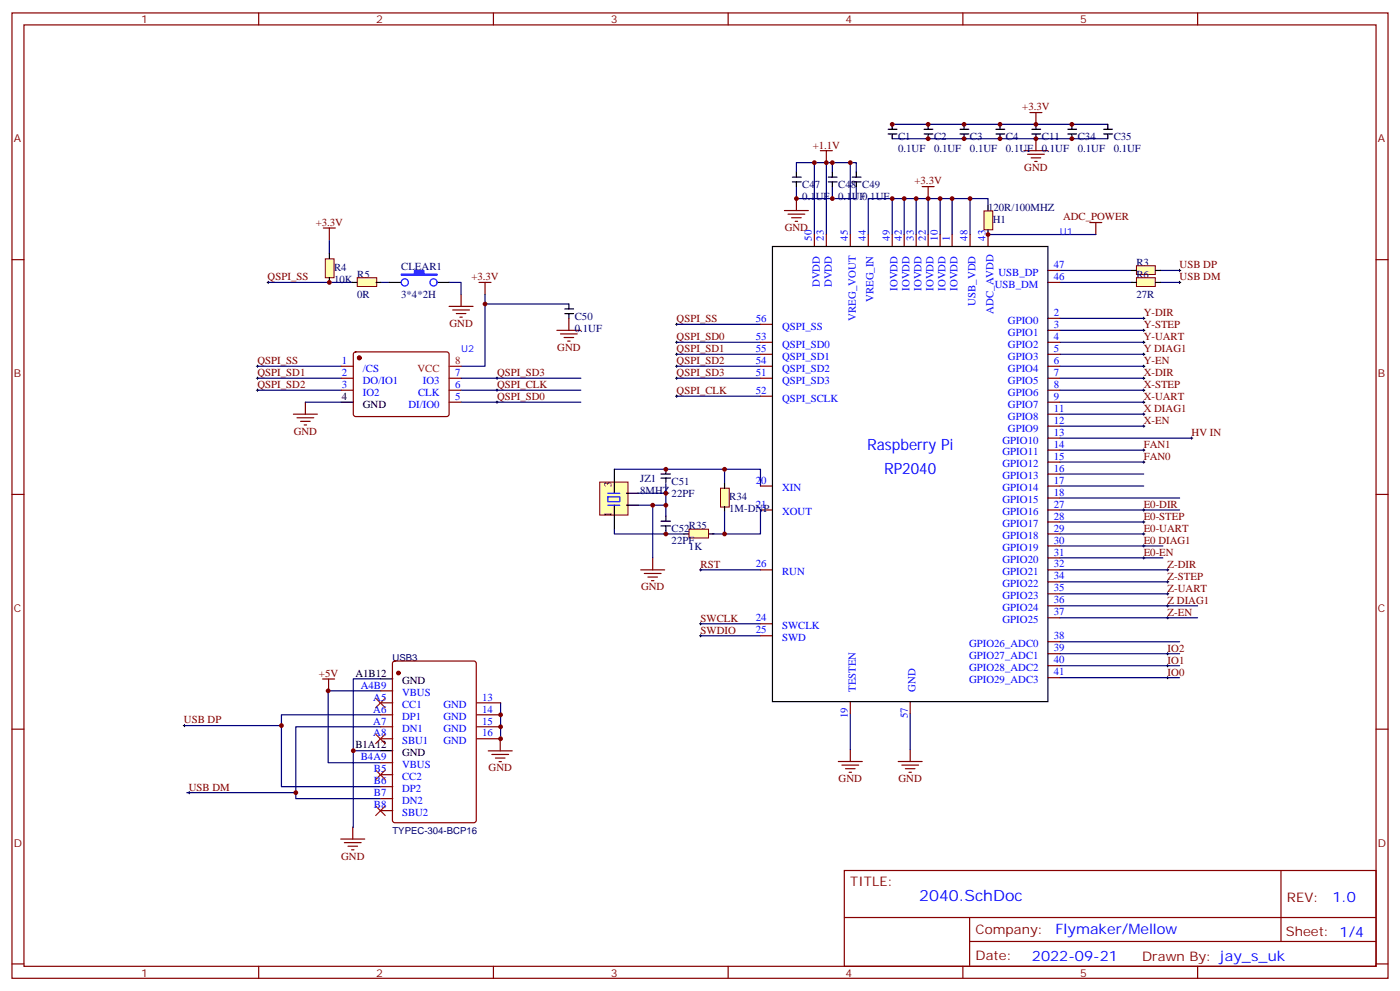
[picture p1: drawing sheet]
<svg xmlns="http://www.w3.org/2000/svg" width="412mm" height="292mm" viewBox="0 0 412 292" stroke-linecap="round" stroke-linejoin="round" font-family="sans-serif">
<g fill="none" stroke="#000" stroke-width=".29">
<path d="M347.1 79.7h.7M347.5 79.3v.7M78.7 83.2h.7M79 82.8v.7M199 95.5h.7M199.3 95.2v.7M336.5 93.8h.8M336.5 97.3h.8M336.9 93.4v.7M336.9 96.9v.7M347.1 83.2h.7M347.5 82.8v.7"/>
<path d="M75.5 107.9h.7M75.5 111.4h.7M75.5 114.9h.7M75.8 107.5v.7M75.8 111.1v.7M75.8 114.6v.7M146 111.4h.8M146 118.5h.8M146 114.9h.8M146.4 111.1v.7M146.4 114.6v.7M146.4 118.1v.7"/>
<path d="M199 100.8h.7M199 104.4h.7M199 107.9h.7M199 111.4h.7M199 116.7h.7M199.3 100.5v.7M199.3 104v.7M199.3 107.5v.7M199.3 111.1v.7M199.3 116.3v.8M336.5 100.8h.8M336.5 104.4h.8"/>
<path d="M336.5 107.9h.8M336.5 111.4h.8M336.5 118.5h.8M336.5 114.9h.8M336.9 100.5v.7M336.9 104v.7M336.9 107.5v.7M336.9 111.1v.7M336.9 114.6v.7M336.9 118.1v.7M336.5 122h.8M336.5 125.5h.8"/>
<path d="M336.5 132.6h.8M336.5 136.1h.8M336.9 121.6v.7M336.9 125.2v.7M336.9 132.2v.7M336.9 135.7v.8M350.7 129h.7M351 128.7v.7M336.5 157.3h.8M336.5 150.2h.8M336.5 153.7h.8M336.9 149.9v.7"/>
<path d="M336.9 153.4v.7M336.9 156.9v.7M206 167.9h.7M206.4 167.5v.7M336.5 160.8h.8M336.5 164.3h.8M336.9 160.4v.7M336.9 164v.7M343.6 167.9h.7M343.6 178.4h.7M343.6 174.9h.7M343.6 171.4h.7"/>
<path d="M344 167.5v.7M344 171v.7M344 174.6v.7M344 178.1v.7M206 183.7h.7M206 187.3h.7M206.4 183.4v.7M206.4 186.9v.7M343.6 182h.7M343.6 192.5h.7M343.6 196.1h.7M343.6 199.6h.7"/>
<path d="M344 181.6v.7M344 192.2v.7M344 195.7v.7M344 199.2v.8M54 213.7h.7M54.3 213.4v.7M55.4 233.5h.7M55.7 233.1v.7"/>
</g>
<g fill="none" stroke="#800000" stroke-width=".35">
<path d="M303.4 33.2h3.5M305.2 33.2v3.5M234.6 58.5v3.5M241.7 44.4h3.5M243.4 44.4v3.5M271.6 55h3.6M273.4 55v3.5M301.6 44.4h7.1M302.7 45.4h4.9M303.7 46.5h2.9M304.8 47.6h.7M305.2 40.9v3.5"/>
<path d="M95.2 67.2h3.6M97 67.2v3.5M231.1 62h7M232.1 63.1h5M233.2 64.1h2.8M234.2 65.2h.7M321 65.5h3.6M322.8 65.5v3.6M132.3 90.2h7M133.3 91.3h5M134.4 92.4h2.8M135.5 93.4h.7"/>
<path d="M135.8 86.7v3.5M141.1 83.2h3.5M142.9 83.2v3.5M164 97.3h7.1M165.1 98.4h4.9M166.2 99.4h2.8M167.6 93.8v3.5M90 118.5v3.5M167.2 100.5h.7M86.4 122h7.1M87.5 123h4.9M88.5 124.1h2.9"/>
<path d="M89.6 125.2h.7M188.7 167.9h7.1M189.8 168.9h4.9M190.9 170h2.8M191.9 171h.7M192.3 164.3v3.6M95 200h3.6M96.8 200v3.5M147.3 217.6v3.6M143.8 221.2h7.1M144.9 222.2h4.9M145.9 223.3h2.9"/>
<path d="M147 224.3h.7M246.9 224.3h7.1M248 225.4h4.9M249.1 226.4h2.8M250.1 227.5h.7M250.5 220.8v3.5M264.6 224.3h7M265.6 225.4h5M266.7 226.4h2.8M267.8 227.5h.7M268.1 220.8v3.5M100.4 247.1h7"/>
<path d="M101.4 248.2h5M102.5 249.2h2.8M103.6 250.3h.7M103.9 243.6v3.5"/>
</g>
<g fill="none" stroke="#000080" stroke-width=".35">
<path d="M326.3 36.6h-63.5v.7M234.6 55v3.5h17.6v-3.5M239.9 47.9h-5.3v2.8M243.4 47.9h-3.5v21.2M243.4 47.9h8.8v2.8M243.4 47.9v21.2M245.2 47.9v2.8M245.2 55v3.5M250.5 47.9v21.2M262.8 58.5h-7v10.6M262.8 40.9h63.5M266.3 58.5v10.6"/>
<path d="M269.9 58.5v10.6M273.4 58.5v10.6M276.9 58.5v10.6M280.5 58.5h5.3v10.6M285.8 58.5h5.2v2.1M97 70.8v3.9M262.8 69.1v-10.6h17.7v10.6M291 69.1h31.8M312.2 79.7h21.2M341.8 79.7h5.7M79 83.2h24.7M112.2 83.2h2.5"/>
<path d="M132.3 83.2h3.5v3.5M142.9 86.7v2.8M167.6 89.5h-24.7v18.4h-7.1M199.3 95.5h24.7M312.2 83.2h21.2M312.2 93.8h24.7M312.2 97.3h24.7M341.8 83.2h5.7M75.8 107.9h24.7M75.8 111.4h24.7M75.8 114.9h24.7M90 118.5h10.5"/>
<path d="M135.8 111.4h35.3M135.8 114.9h35.3M135.8 118.5h35.3M199.3 100.8h24.7M199.3 104.4h24.7M199.3 107.9h24.7M199.3 111.4h24.7M199.3 116.7h24.7M312.2 100.8h24.7M312.2 104.4h24.7M312.2 107.9h24.7M312.2 111.4h24.7"/>
<path d="M312.2 114.9h24.7M312.2 118.5h24.7M181 138.2h43v5M213.4 138.2v4.3M312.2 122h24.7M312.2 125.5h24.7M312.2 129h38.8M312.2 132.6h24.7M312.2 136.1h24.7M312.2 139.6h24.7M181 155.9v1.4h15.1v-1.1M188 148.8h8.1v3.2"/>
<path d="M192.3 148.8v15.5M196.1 142.5v2.8h-8.1M196.1 145.3v3.5M196.1 157.3h5.3M209.9 157.3h3.5M224 150.2v7.1h-10.6v-6.7M312.2 157.3h24.7M312.2 143.2h24.7M312.2 146.7h35.3M312.2 150.2h35.3M312.2 153.7h24.7M206.4 167.9h17.6"/>
<path d="M312.2 174.9h31.8M312.2 178.4h40.6M312.2 160.8h30.3M312.2 164.3h30.3M312.2 167.9h31.8M312.2 171.4h31.8M112.2 200h-8.1v21.1h8.1M206.4 183.7h17.6M206.4 187.3h17.6M312.2 182h40.6M312.2 189h35.3M312.2 192.5h35.3"/>
<path d="M312.2 196.1h35.3M312.2 199.6h35.3M54.3 213.7h28.6M112.2 203.5h-15.5v21.1h15.5M112.2 210.5h-29.3v21.2h29.3M112.2 214.1h-25.1v21.1h25.1M147.5 207v10.6M250.5 210.2v10.6M268.1 210.2v10.6M55 233.5h32.1M104.1 221.1v22.6"/>
</g>
<path d="M110.7 205.6l2.8 2.9M110.7 216.2l2.8 2.8M113.5 205.6l-2.8 2.9M113.5 216.2l-2.8 2.8M110.7 226.8l2.8 2.8M110.7 237.4l2.8 2.8M113.5 226.8l-2.8 2.8M113.5 237.4l-2.8 2.8" fill="none" stroke="#f00" stroke-width=".35"/>
<g fill="none" stroke="#870000" stroke-width=".35">
<path d="M239.9 69.1v3.5M243.4 69.1v3.5M250.5 69.1v3.5M255.8 69.1v3.5M262.8 69.1v3.5M266.3 69.1v3.5M269.9 69.1v3.5M273.4 69.1v3.5M276.9 69.1v3.5M280.5 69.1v3.5M285.8 69.1v3.5M291 69.1v3.5"/>
<path d="M308.7 79.7h3.5M224 95.5h3.5M308.7 83.2h3.5M308.7 97.3h3.5M308.7 93.8h3.5M224 111.4h3.5M224 107.9h3.5M224 104.4h3.5M224 100.8h3.5M224 116.7h3.5M308.7 118.5h3.5M308.7 114.9h3.5"/>
<path d="M308.7 111.4h3.5M308.7 107.9h3.5M308.7 104.4h3.5M308.7 100.8h3.5M308.7 139.6h3.5M308.7 136.1h3.5M308.7 132.6h3.5M308.7 129h3.5M308.7 125.5h3.5M308.7 122h3.5M224 150.2h3.5M224 143.2h3.5"/>
<path d="M308.7 157.3h3.5M308.7 153.7h3.5M308.7 150.2h3.5M308.7 143.2h3.5M308.7 146.7h3.5M224 167.9h3.5M308.7 178.4h3.5M308.7 174.9h3.5M308.7 171.4h3.5M308.7 167.9h3.5M308.7 164.3h3.5M308.7 160.8h3.5"/>
<path d="M224 187.3h3.5M224 183.7h3.5M308.7 199.6h3.5M308.7 196.1h3.5M308.7 192.5h3.5M308.7 189h3.5M308.7 182h3.5M250.5 206.7v3.5M268.1 206.7v3.5"/>
</g>
<path d="M227.5 72.6h81.2v134.1h-81.2z" fill="none" stroke="#000" stroke-width=".35"/>
<path d="M176.7 142h8.3v9.7h-8.3z" fill="#ffffb0" stroke="#800000" stroke-width=".29"/>
<g fill="none" stroke="#000" stroke-width=".35">
<path d="M261.6 39.5h2.6M261.6 38.1h2.6M262.8 36.6v1.4M262.8 39.5v1.4M272.2 39.5h2.6M272.2 38.1h2.6M273.4 36.6v1.4M273.4 39.5v1.4M282.8 39.5h2.6M282.8 38.1h2.6M284 36.6v1.4M284 39.5v1.4"/>
<path d="M293.4 39.5h2.6M293.4 38.1h2.6M294.6 36.6v1.4M294.6 39.5v1.4M304 39.5h2.5M304 38.1h2.5M305.2 36.6v1.4M305.2 39.5v1.4M314.5 39.5h2.6M314.5 38.1h2.6M315.7 36.6v1.4M315.7 39.5v1.4"/>
<path d="M325.1 39.5h2.6M325.1 38.1h2.6M326.3 36.6v1.4M326.3 39.5v1.4M233.4 53.6h2.6M233.4 52.2h2.6M234.6 50.7v1.4M234.6 53.6v1.4M244 53.6h2.6M244 52.2h2.6M245.2 50.7v1.4M245.2 53.6v1.4"/>
<path d="M251 53.6h2.6M251 52.2h2.6M252.2 50.7v1.4M252.2 53.6v1.4M166.4 92.4h2.6M166.4 91h2.6M167.6 89.5v1.4M167.6 92.4v1.4M181 138.2v7.1M181 148.8v7.1M184.5 148.8h3.5M184.5 145.3h3.5"/>
</g>
<path d="M179.1 146.4h3.5v1.4h-3.5zM179.1 148.8h3.5M179.1 145.3h3.5" fill="none" stroke="#00f" stroke-width=".35"/>
<path d="M95.8 76.2h2.6v5.6h-2.6z" fill="#ffffb0" stroke="#800000" stroke-width=".29"/>
<path d="M97 74.7v1.4M97 81.8v1.4" fill="none" stroke="#000" stroke-width=".35"/>
<path d="M105.2 81.8h5.8v2.6h-5.8z" fill="#ffffb0" stroke="#800000" stroke-width=".29"/>
<path d="M103.7 83.2h1.4M110.8 83.2h1.4" fill="none" stroke="#000" stroke-width=".35"/>
<path d="M203 155.9h5.7v2.6h-5.7z" fill="#ffffb0" stroke="#800000" stroke-width=".29"/>
<path d="M201.4 157.3h1.4M208.9 157.3h1.4" fill="none" stroke="#000" stroke-width=".35"/>
<path d="M212.2 143.8h2.6v5.6h-2.6z" fill="#ffffb0" stroke="#800000" stroke-width=".29"/>
<path d="M194.7 139.6h2.8M196.1 138.2v1.4M194.7 154.9h2.8M194.7 153.5h2.8M194.7 140.8h2.8M196.1 140.7v1.4M196.1 152v1.4M196.1 154.8v1.4M213.4 142.5v1.3M213.4 149.2v1.4" fill="none" stroke="#000" stroke-width=".35"/>
<path d="M289.9 62.1h2.5v5.6h-2.5z" fill="#ffffb0" stroke="#800000" stroke-width=".29"/>
<path d="M291 60.6v1.4M291 67.7v1.4M100.5 118.5h3.6" fill="none" stroke="#000" stroke-width=".35"/>
<circle cx="105.8" cy="105.4" r=".53" fill="#870000" stroke="#870000" stroke-width=".35"/>
<path d="M100.5 107.9h3.6M100.5 111.4h3.6M100.5 114.9h3.6M104.3 103.9l.5-.3 27.1 .1 .4 .7-.1 17.9-.6 .4-27.1-.1-.4-.6v-17.6zM132.3 111.4h3.5M132.3 114.9h3.5M132.3 118.5h3.5" fill="none" stroke="#870000" stroke-width=".35"/>
<path d="M132.3 107.9h3.5" fill="none" stroke="#f00" stroke-width=".35"/>
<path d="M334.8 78.3h5.5v2.5h-5.5z" fill="#ffffb0" stroke="#800000" stroke-width=".29"/>
<path d="M333.4 79.7h1.4M340.5 79.7h1.3" fill="none" stroke="#000" stroke-width=".35"/>
<path d="M334.8 81.8h5.5v2.6h-5.5z" fill="#ffffb0" stroke="#800000" stroke-width=".29"/>
<path d="M114.7 83.2h3.5M128.8 83.2h3.5M333.4 83.2h1.4M340.5 83.2h1.3M112.2 200h3.5M112.2 221.1h3.5" fill="none" stroke="#000" stroke-width=".35"/>
<path d="M118.2 80.7h3.9v-1h2.8v1h3.9v.4h-10.6z" fill="#00f" stroke="#00f" stroke-width=".29"/>
<g fill="none" stroke="#00f" stroke-width=".35">
<circle cx="119.2" cy="83.2" r="1.06"/>
<circle cx="127.7" cy="83.2" r="1.06"/>
</g>
<g fill="none" stroke="#870000" stroke-width=".35">
<path d="M3.5 3.8h405.4v284.3h-405.4zM7.1 7.3h398.2v277.3h-398.2zM76.2 3.8v3.5M145.3 3.8v3.5M214.5 3.8v3.5M283.6 3.8v3.5M352.8 3.8v3.5M3.5 76.5h3.6M405.3 76.5h3.6M3.5 145.6h3.6M405.3 145.6h3.6M115.8 194.9l.5-.2h23.3l.6 .4 .1 46.5-.5 .7h-23.5l-.6-.4-.1-46.5z"/>
<path d="M3.5 214.8h3.6M112.2 217.6h3.5M112.2 214.1h3.5M112.2 210.5h3.5M112.2 207h3.5M112.2 203.5h3.5M140.4 217.6h7.1M140.4 214.1h7.1M140.4 210.5h7.1M140.4 207h7.1M405.3 214.8h3.6M112.2 238.8h3.5"/>
<path d="M112.2 235.2h3.5M112.2 231.7h3.5M112.2 228.2h3.5M112.2 224.6h3.5M248.7 256.4h156.6v28.2h-156.6zM377.3 256.4v20.9M248.7 270.2h156.5M285.6 277.3h119.6M285.6 270.2v14.2M3.5 283.9h3.6M76.2 284.6v3.5M145.3 284.6v3.5"/>
<path d="M214.5 284.6v3.5M283.6 284.6v3.5M352.8 284.6v3.5M405.3 283.9h3.6"/>
</g>
<circle cx="117.4" cy="198.2" r=".53" fill="#870000" stroke="#870000" stroke-width=".35"/>
<g fill="#800000">
<circle cx="82.9" cy="213.7" r=".71"/>
<circle cx="87.1" cy="233.5" r=".71"/>
<circle cx="96.7" cy="203.5" r=".71"/>
<circle cx="97" cy="83.2" r=".71"/>
<circle cx="104.1" cy="221.1" r=".71"/>
<circle cx="142.9" cy="89.5" r=".71"/>
<circle cx="147.5" cy="217.6" r=".71"/>
<circle cx="147.5" cy="214.1" r=".71"/>
<circle cx="147.5" cy="210.5" r=".71"/>
<circle cx="192.3" cy="148.8" r=".71"/>
<circle cx="196.1" cy="157.3" r=".71"/>
<circle cx="196.1" cy="148.8" r=".71"/>
<circle cx="196.1" cy="145.3" r=".71"/>
<circle cx="196.1" cy="138.2" r=".71"/>
<circle cx="213.4" cy="157.3" r=".71"/>
<circle cx="213.4" cy="138.2" r=".71"/>
<circle cx="234.6" cy="58.5" r=".71"/>
<circle cx="239.9" cy="47.9" r=".71"/>
<circle cx="243.4" cy="47.9" r=".71"/>
<circle cx="245.2" cy="58.5" r=".71"/>
<circle cx="245.2" cy="47.9" r=".71"/>
<circle cx="250.5" cy="47.9" r=".71"/>
<circle cx="262.8" cy="58.5" r=".71"/>
<circle cx="262.8" cy="36.6" r=".71"/>
<circle cx="266.3" cy="58.5" r=".71"/>
<circle cx="269.9" cy="58.5" r=".71"/>
<circle cx="273.4" cy="58.5" r=".71"/>
<circle cx="273.4" cy="40.9" r=".71"/>
<circle cx="273.4" cy="36.6" r=".71"/>
<circle cx="276.9" cy="58.5" r=".71"/>
<circle cx="280.5" cy="58.5" r=".71"/>
<circle cx="284" cy="40.9" r=".71"/>
<circle cx="284" cy="36.6" r=".71"/>
<circle cx="285.8" cy="58.5" r=".71"/>
<circle cx="291" cy="69.1" r=".71"/>
<circle cx="294.6" cy="40.9" r=".71"/>
<circle cx="294.6" cy="36.6" r=".71"/>
<circle cx="305.2" cy="40.9" r=".71"/>
<circle cx="305.2" cy="36.6" r=".71"/>
<circle cx="315.7" cy="40.9" r=".71"/>
<circle cx="315.7" cy="36.6" r=".71"/>
</g>
<g font-size="4.6" fill="#00f">
<text x="255.4" y="132.6">Raspberry Pi</text>
<text x="260.4" y="139.6">RP2040</text>
<text x="270.8" y="265.4">2040.SchDoc</text>
</g>
<g font-size="4.2" fill="#00f">
<text x="392.5" y="265.7">1.0</text>
<text x="310.9" y="275.2">Flymaker/Mellow</text>
<text x="304" y="283">2022-09-21</text>
</g>
<g font-size="3.9" fill="#800">
<text x="250.5" y="261">TITLE:</text>
<text x="379.1" y="265.7">REV:</text>
<text x="287.4" y="275.2">Company:</text>
<text x="378.7" y="275.8">Sheet: 1/4</text>
<text x="287.4" y="282.9">Date:</text>
<text x="336.4" y="282.9">Drawn By: jay_s_uk</text>
</g>
<g font-size="3.2" fill="#800">
<text x="41.6" y="6.8">1</text>
<text x="110.8" y="6.8">2</text>
<text x="179.9" y="6.8">3</text>
<text x="249.1" y="6.8">4</text>
<text x="318.2" y="6.8">5</text>
<text x="4.1" y="41.9">A</text>
<text x="405.9" y="41.9">A</text>
<text x="4.1" y="111.1">B</text>
<text x="405.9" y="111.1">B</text>
<text x="4.1" y="180.2">C</text>
<text x="405.9" y="180.2">C</text>
<text x="4.1" y="249.3">D</text>
<text x="405.9" y="249.3">D</text>
<text x="41.6" y="287.6">1</text>
<text x="110.8" y="287.6">2</text>
<text x="179.9" y="287.6">3</text>
<text x="249.1" y="287.6">4</text>
<text x="318.2" y="287.6">5</text>
</g>
<g font-size="3.2" fill="#800000">
<text x="301.1" y="32.5">+3.3V</text>
<text x="239.4" y="43.7">+1.1V</text>
<text x="301.7" y="50.4">GND</text>
<text x="269.4" y="54.3">+3.3V</text>
<text x="313.1" y="64.9">ADC_POWER</text>
<text x="93" y="66.5">+3.3V</text>
<text x="231.2" y="68.1">GND</text>
<text x="78.8" y="82.6">QSPI_SS</text>
<text x="138.9" y="82.6">+3.3V</text>
<text x="347.5" y="79">USB DP</text>
<text x="347.5" y="82.6">USB DM</text>
<text x="199.3" y="94.9">QSPI_SS</text>
<text x="336.9" y="93.1">Y-DIR</text>
<text x="132.4" y="96.3">GND</text>
<text x="199.3" y="100.2">QSPI_SD0</text>
<text x="336.9" y="100.2">Y-UART</text>
<text x="336.9" y="96.7">Y-STEP</text>
<text x="75.8" y="107.2">QSPI_SS</text>
<text x="164.1" y="103.4">GND</text>
<text x="199.3" y="103.7">QSPI_SD1</text>
<text x="199.3" y="107.2">QSPI_SD2</text>
<text x="336.9" y="103.7">Y DIAG1</text>
<text x="336.9" y="107.2">Y-EN</text>
<text x="75.8" y="110.8">QSPI_SD1</text>
<text x="146.4" y="110.8">QSPI_SD3</text>
<text x="199.3" y="110.8">QSPI_SD3</text>
<text x="336.9" y="110.8">X-DIR</text>
<text x="75.8" y="114.3">QSPI_SD2</text>
<text x="146.4" y="117.8">QSPI_SD0</text>
<text x="146.4" y="114.3">QSPI_CLK</text>
<text x="199.3" y="116.1">QSPI_CLK</text>
<text x="336.9" y="114.3">X-STEP</text>
<text x="336.9" y="117.8">X-UART</text>
<text x="336.9" y="121.4">X DIAG1</text>
<text x="336.9" y="124.9">X-EN</text>
<text x="86.5" y="128.1">GND</text>
<text x="336.9" y="131.9">FAN1</text>
<text x="351" y="128.4">HV IN</text>
<text x="336.9" y="135.5">FAN0</text>
<text x="336.9" y="149.6">E0-DIR</text>
<text x="336.9" y="153.1">E0-STEP</text>
<text x="336.9" y="160.2">E0 DIAG1</text>
<text x="336.9" y="156.6">E0-UART</text>
<text x="206.4" y="167.2">RST</text>
<text x="336.9" y="163.7">E0-EN</text>
<text x="344" y="167.2">Z-DIR</text>
<text x="188.8" y="173.9">GND</text>
<text x="344" y="170.7">Z-STEP</text>
<text x="344" y="177.8">Z DIAG1</text>
<text x="344" y="174.3">Z-UART</text>
<text x="206.4" y="183.1">SWCLK</text>
<text x="344" y="181.3">Z-EN</text>
<text x="206.4" y="186.6">SWDIO</text>
<text x="344" y="191.9">IO2</text>
<text x="344" y="195.4">IO1</text>
<text x="94" y="199.4">+5V</text>
<text x="344" y="199">IO0</text>
<text x="54.2" y="213.1">USB DP</text>
<text x="143.9" y="227.2">GND</text>
<text x="55.6" y="232.8">USB DM</text>
<text x="247" y="230.4">GND</text>
<text x="264.7" y="230.4">GND</text>
<text x="100.5" y="253.2">GND</text>
</g>
<g font-size="3.2" fill="#000080">
<text x="264.6" y="41.3">C1</text>
<text x="275.1" y="41.3">C2</text>
<text x="285.7" y="41.3">C3</text>
<text x="296.3" y="41.3">C4</text>
<text x="306.9" y="41.3">C11</text>
<text x="317.5" y="41.3">C34</text>
<text x="328.1" y="41.3">C35</text>
<text x="264.6" y="44.8">0.1UF</text>
<text x="275.1" y="44.8">0.1UF</text>
<text x="285.7" y="44.8">0.1UF</text>
<text x="296.3" y="44.8">0.1UF</text>
<text x="306.9" y="44.8">0.1UF</text>
<text x="317.5" y="44.8">0.1UF</text>
<text x="328.1" y="44.8">0.1UF</text>
<text x="236.3" y="58.9">0.1UF</text>
<text x="236.3" y="55.4">C47</text>
<text x="246.9" y="58.9">0.1UF0.1UF</text>
<text x="246.9" y="55.4">C48</text>
<text x="254" y="55.4">C49</text>
<text x="291" y="62">120R/100MHZ</text>
<text x="292.4" y="65.7">H1</text>
<text x="98.4" y="83.3">10K</text>
<text x="98.4" y="79.8">R4</text>
<text x="105.2" y="81.8">R5</text>
<text x="118.2" y="79.7">CLEAR1</text>
<text x="334.8" y="78.3">R3</text>
<text x="334.8" y="81.8">R6</text>
<text x="105.2" y="87.9">0R</text>
<text x="118.2" y="87.8">3*4*2H</text>
<text x="334.8" y="84.4">27R</text>
<text x="334.8" y="87.9">27R</text>
<text x="169.3" y="94.2">C50</text>
<text x="169.3" y="97.7">0.1UF</text>
<text x="188.6" y="142">JZ1</text>
<text x="197.8" y="142.8">C51</text>
<text x="188.6" y="145.5">8MHZ</text>
<text x="197.8" y="146.3">22PF</text>
<text x="214.8" y="147.3">R34</text>
<text x="203" y="155.9">R35</text>
<text x="214.8" y="150.9">1M-DNP</text>
<text x="197.8" y="160.2">22PF</text>
<text x="197.8" y="156.7">C52</text>
<text x="203" y="162">1K</text>
</g>
<g font-size="3.2" fill="#00f">
<text x="239.2" y="70.8" transform="rotate(-90 239.2 70.8)">50</text>
<text x="242.7" y="70.8" transform="rotate(-90 242.7 70.8)">23</text>
<text x="249.8" y="70.8" transform="rotate(-90 249.8 70.8)">45</text>
<text x="255.1" y="70.8" transform="rotate(-90 255.1 70.8)">44</text>
<text x="262.1" y="70.8" transform="rotate(-90 262.1 70.8)">49</text>
<text x="265.6" y="70.8" transform="rotate(-90 265.6 70.8)">42</text>
<text x="269.2" y="70.8" transform="rotate(-90 269.2 70.8)">33</text>
<text x="272.7" y="70.8" transform="rotate(-90 272.7 70.8)">22</text>
<text x="276.2" y="70.8" transform="rotate(-90 276.2 70.8)">10</text>
<text x="279.8" y="70.8" transform="rotate(-90 279.8 70.8)">1</text>
<text x="285" y="70.8" transform="rotate(-90 285 70.8)">48</text>
<text x="290.3" y="70.8" transform="rotate(-90 290.3 70.8)">43</text>
<text x="294.1" y="81.2">USB_DP</text>
<text x="310.4" y="79">47</text>
<text x="310.4" y="82.5">46</text>
<text x="241.5" y="84.6" transform="rotate(-90 241.5 84.6)">DVDD</text>
<text x="245" y="84.6" transform="rotate(-90 245 84.6)">DVDD</text>
<text x="257.4" y="88.9" transform="rotate(-90 257.4 88.9)">VREG_IN</text>
<text x="264.4" y="85.6" transform="rotate(-90 264.4 85.6)">IOVDD</text>
<text x="267.9" y="85.6" transform="rotate(-90 267.9 85.6)">IOVDD</text>
<text x="271.5" y="85.6" transform="rotate(-90 271.5 85.6)">IOVDD</text>
<text x="275" y="85.6" transform="rotate(-90 275 85.6)">IOVDD</text>
<text x="278.5" y="85.6" transform="rotate(-90 278.5 85.6)">IOVDD</text>
<text x="282" y="85.6" transform="rotate(-90 282 85.6)">IOVDD</text>
<text x="287.3" y="90" transform="rotate(-90 287.3 90)">USB_VDD</text>
<text x="293" y="84.8">USB_DM</text>
<text x="222.6" y="94.8">56</text>
<text x="252.1" y="94.4" transform="rotate(-90 252.1 94.4)">VREG_VOUT</text>
<text x="292.6" y="92.4" transform="rotate(-90 292.6 92.4)">ADC_AVDD</text>
<text x="296.9" y="95.4">GPIO0</text>
<text x="310.4" y="93.1">2</text>
<text x="222.6" y="100.1">53</text>
<text x="230.4" y="97.1">QSPI_SS</text>
<text x="296.9" y="98.9">GPIO1</text>
<text x="310.4" y="100.1">4</text>
<text x="310.4" y="96.6">3</text>
<text x="100.7" y="107.2">1</text>
<text x="222.6" y="103.6">55</text>
<text x="222.6" y="107.2">54</text>
<text x="230.4" y="105.9">QSPI_SD1</text>
<text x="230.4" y="102.4">QSPI_SD0</text>
<text x="296.9" y="105.9">GPIO3</text>
<text x="296.9" y="102.4">GPIO2</text>
<text x="310.4" y="107.2">6</text>
<text x="310.4" y="103.6">5</text>
<text x="100.7" y="110.7">2</text>
<text x="106.9" y="109.5">/CS</text>
<text x="106.9" y="113">DO/IO1</text>
<text x="124.5" y="113">IO3</text>
<text x="134.1" y="110.7">7</text>
<text x="222.6" y="110.7">51</text>
<text x="230.4" y="109.5">QSPI_SD2</text>
<text x="230.4" y="113">QSPI_SD3</text>
<text x="296.9" y="113">GPIO5</text>
<text x="296.9" y="109.5">GPIO4</text>
<text x="310.4" y="110.7">7</text>
<text x="100.7" y="114.2">3</text>
<text x="106.9" y="116.5">IO2</text>
<text x="123.2" y="116.5">CLK</text>
<text x="134.1" y="117.8">5</text>
<text x="134.1" y="114.2">6</text>
<text x="222.6" y="116">52</text>
<text x="230.4" y="118.3">QSPI_SCLK</text>
<text x="296.9" y="116.5">GPIO6</text>
<text x="310.4" y="117.8">9</text>
<text x="310.4" y="114.2">8</text>
<text x="120.3" y="120.1">DI/IO0</text>
<text x="296.9" y="120.1">GPIO7</text>
<text x="296.9" y="123.6">GPIO8</text>
<text x="310.4" y="124.8">12</text>
<text x="310.4" y="121.3">11</text>
<text x="295.3" y="130.6">GPIO10</text>
<text x="296.9" y="127.1">GPIO9</text>
<text x="310.4" y="131.9">14</text>
<text x="310.4" y="128.3">13</text>
<text x="295.3" y="137.7">GPIO12</text>
<text x="295.3" y="134.2">GPIO11</text>
<text x="310.4" y="135.4">15</text>
<text x="222.6" y="142.5">20</text>
<text x="295.3" y="141.2">GPIO13</text>
<text x="310.4" y="142.5">17</text>
<text x="310.4" y="138.9">16</text>
<text x="222.6" y="149.5">21</text>
<text x="230.4" y="144.7">XIN</text>
<text x="295.3" y="148.3">GPIO15</text>
<text x="295.3" y="144.7">GPIO14</text>
<text x="310.4" y="149.5">27</text>
<text x="310.4" y="146">18</text>
<text x="230.4" y="151.8">XOUT</text>
<text x="295.3" y="155.3">GPIO17</text>
<text x="295.3" y="151.8">GPIO16</text>
<text x="310.4" y="153">28</text>
<text x="295.3" y="158.9">GPIO18</text>
<text x="310.4" y="160.1">30</text>
<text x="310.4" y="156.6">29</text>
<text x="222.6" y="167.1">26</text>
<text x="295.3" y="165.9">GPIO20</text>
<text x="295.3" y="162.4">GPIO19</text>
<text x="310.4" y="167.1">32</text>
<text x="310.4" y="163.6">31</text>
<text x="230.4" y="169.4">RUN</text>
<text x="295.3" y="173">GPIO22</text>
<text x="295.3" y="169.4">GPIO21</text>
<text x="310.4" y="170.7">34</text>
<text x="295.3" y="176.5">GPIO23</text>
<text x="310.4" y="177.7">36</text>
<text x="310.4" y="174.2">35</text>
<text x="222.6" y="183">24</text>
<text x="230.4" y="185.3">SWCLK</text>
<text x="295.3" y="183.6">GPIO25</text>
<text x="295.3" y="180">GPIO24</text>
<text x="310.4" y="181.3">37</text>
<text x="222.6" y="186.5">25</text>
<text x="230.4" y="188.8">SWD</text>
<text x="285.5" y="190.6">GPIO26_ADC0</text>
<text x="310.4" y="191.8">39</text>
<text x="310.4" y="188.3">38</text>
<text x="285.5" y="197.7">GPIO28_ADC2</text>
<text x="285.5" y="194.1">GPIO27_ADC1</text>
<text x="310.4" y="195.4">40</text>
<text x="106.3" y="202.8">A4B9</text>
<text x="252.1" y="203.8" transform="rotate(-90 252.1 203.8)">TESTEN</text>
<text x="269.7" y="203.8" transform="rotate(-90 269.7 203.8)">GND</text>
<text x="285.5" y="201.2">GPIO29_ADC3</text>
<text x="310.4" y="198.9">41</text>
<text x="110" y="209.9">A6</text>
<text x="110" y="206.3">A5</text>
<text x="118.4" y="208.6">CC1</text>
<text x="118.4" y="205.1">VBUS</text>
<text x="130.6" y="208.6">GND</text>
<text x="142.1" y="209.9">14</text>
<text x="142.1" y="206.3">13</text>
<text x="110" y="213.4">A7</text>
<text x="118.4" y="215.7">DN1</text>
<text x="118.4" y="212.2">DP1</text>
<text x="130.6" y="215.7">GND</text>
<text x="130.6" y="212.2">GND</text>
<text x="142.1" y="213.4">15</text>
<text x="249.8" y="211.6" transform="rotate(-90 249.8 211.6)">19</text>
<text x="267.4" y="211.6" transform="rotate(-90 267.4 211.6)">57</text>
<text x="110" y="216.9">A8</text>
<text x="118.4" y="219.2">SBU1</text>
<text x="130.6" y="219.2">GND</text>
<text x="142.1" y="216.9">16</text>
<text x="106.3" y="224">B4A9</text>
<text x="110.2" y="227.5">B5</text>
<text x="118.4" y="226.3">VBUS</text>
<text x="110.2" y="231">B6</text>
<text x="118.4" y="233.3">DP2</text>
<text x="118.4" y="229.8">CC2</text>
<text x="110.2" y="238.1">B8</text>
<text x="110.2" y="234.6">B7</text>
<text x="118.4" y="236.9">DN2</text>
<text x="118.4" y="240.4">SBU2</text>
</g>
<g font-size="3.2" fill="#f00">
<text x="134.1" y="107.2">8</text>
<text x="123" y="109.5">VCC</text>
</g>
<g font-size="3.2">
<text x="100.7" y="117.8">4</text>
<text x="106.9" y="120.1">GND</text>
<text x="180.1" y="143.5" transform="rotate(-90 180.1 143.5)">3</text>
<text x="180.1" y="152.2" transform="rotate(-90 180.1 152.2)">1</text>
<text x="104.7" y="199.3">A1B12</text>
<text x="118.4" y="201.6">GND</text>
<text x="104.7" y="220.5">B1A12</text>
<text x="118.4" y="222.7">GND</text>
</g>
<g font-size="2.8" fill="#00f">
<text x="312.2" y="69.1">U1</text>
<text x="135.8" y="103.6">U2</text>
</g>
<g font-size="2.8" fill="#000080">
<text x="115.6" y="194.7">USB3</text>
<text x="115.6" y="245.5">TYPEC-304-BCP16</text>
</g>
</svg>
